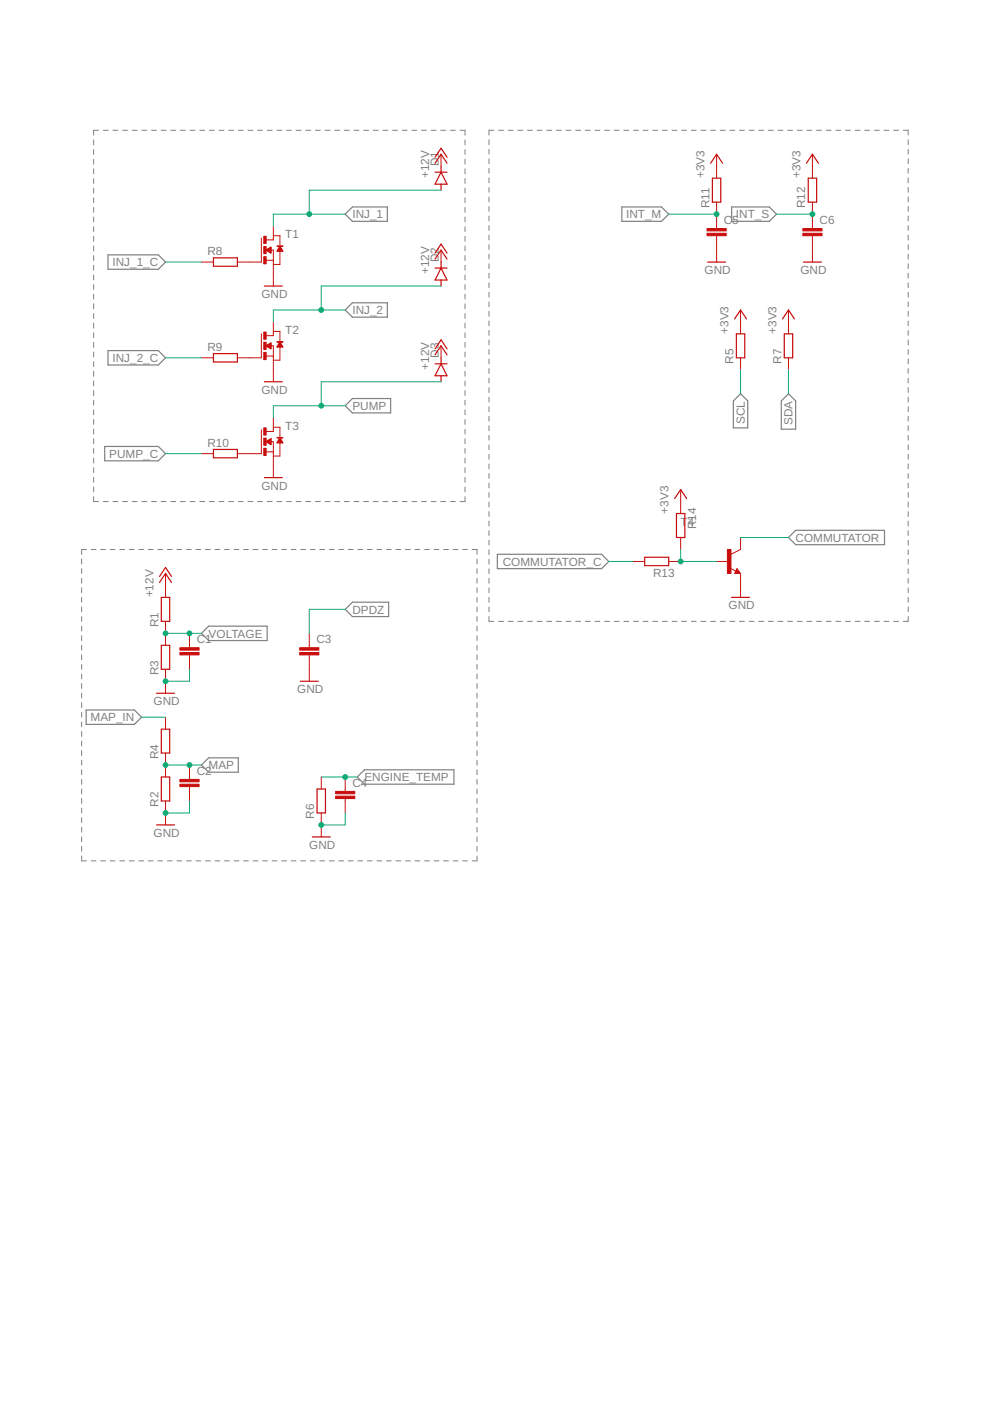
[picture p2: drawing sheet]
<svg xmlns="http://www.w3.org/2000/svg" width="210mm" height="297mm" viewBox="0 0 210 297" stroke-linecap="round" stroke-linejoin="round" font-family="sans-serif">
<g fill="none" stroke="#808080" stroke-width=".21">
<path d="M19.9 29.7v1M19.9 31.7v1M19.9 33.8v1M19.9 35.8v1.1M19.9 37.8v1.1M19.9 39.9v1M20.9 27.6h-1v1.1M21.9 27.6h1M23.9 27.6h1.1M26 27.6h1M28 27.6h1.1M30.1 27.6h1"/>
<path d="M32.1 27.6h1.1M34.2 27.6h1M36.2 27.6h1.1M38.2 27.6h1.1M40.3 27.6h1M42.4 27.6h1M44.4 27.6h1M46.4 27.6h1.1M48.5 27.6h1M50.5 27.6h1.1M52.6 27.6h1M54.6 27.6h1"/>
<path d="M56.7 27.6h1M58.7 27.6h1.1M60.7 27.6h1.1M62.8 27.6h1M64.8 27.6h1.1M66.9 27.6h1M68.9 27.6h1.1M71 27.6h1M73 27.6h1.1M75.1 27.6h1M77.1 27.6h1M79.1 27.6h1.1"/>
<path d="M81.2 27.6h1M83.2 27.6h1.1M85.3 27.6h1M87.3 27.6h1.1M89.4 27.6h1M91.4 27.6h1.1M93.5 27.6h1M95.5 27.6h1M97.5 27.6h1.1v1.1M98.6 29.7v1M98.6 31.7v1M98.6 33.8v1"/>
<path d="M98.6 35.8v1.1M98.6 37.8v1.1M98.6 39.9v1M103.7 29.6v1.1M103.7 31.7v1M103.7 33.7v1M103.7 35.7v1M103.7 37.7v1.1M103.7 39.8v1M104.7 27.6h-1v1M105.7 27.6h1.1M107.8 27.6h1"/>
<path d="M109.8 27.6h1M111.8 27.6h1.1M113.9 27.6h1M115.9 27.6h1.1M118 27.6h1M120 27.6h1.1M122 27.6h1.1M124.1 27.6h1M126.2 27.6h1M128.2 27.6h1M130.2 27.6h1.1M132.3 27.6h1"/>
<path d="M134.3 27.6h1.1M136.4 27.6h1M138.4 27.6h1M140.4 27.6h1.1M142.5 27.6h1M144.5 27.6h1.1M146.6 27.6h1M148.6 27.6h1.1M150.7 27.6h1M152.7 27.6h1.1M154.7 27.6h1.1M156.8 27.6h1"/>
<path d="M158.8 27.6h1.1M160.9 27.6h1M162.9 27.6h1.1M165 27.6h1M167 27.6h1M169 27.6h1.1M171.1 27.6h1M173.1 27.6h1.1M175.2 27.6h1M177.2 27.6h1.1M179.3 27.6h1M181.3 27.6h1.1"/>
<path d="M183.3 27.6h1.1M185.4 27.6h1M187.4 27.6h1.1M189.5 27.6h1M191.5 27.6h1.1v1M192.6 29.6v1.1M192.6 31.7v1M192.6 33.7v1M192.6 35.7v1M192.6 37.7v1.1M192.6 39.8v1M19.9 41.9v1.1"/>
<path d="M19.9 44v1M19.9 46v1.1M19.9 48.1v1M19.9 50.1v1.1M19.9 52.2v1M19.9 54.2v1M19.9 56.2v1.1M19.9 58.3v1M98.6 41.9v1.1M98.6 44v1M98.6 46v1.1M98.6 48.1v1"/>
<path d="M98.6 50.1v1.1M98.6 52.2v1M98.6 54.2v1M98.6 56.2v1.1M98.6 58.3v1M103.7 41.8v1M103.7 43.8v1M103.7 45.8v1M103.7 47.8v1.1M103.7 49.8v1.1M103.7 51.9v1M103.7 53.9v1"/>
<path d="M103.7 55.9v1M103.7 57.9v1.1M103.7 60v1M192.6 41.8v1M192.6 43.8v1M192.6 45.8v1M192.6 47.8v1.1M192.6 49.8v1.1M192.6 51.9v1M192.6 53.9v1M192.6 55.9v1M192.6 57.9v1.1"/>
<path d="M192.6 60v1M19.9 60.3v1.1M19.9 62.4v1M19.9 64.4v1.1M19.9 66.5v1M19.9 68.5v1.1M19.9 70.5v1.1M19.9 72.6v1M19.9 74.6v1.1M19.9 76.7v1M19.9 78.7v1.1M98.6 60.3v1.1"/>
<path d="M98.6 62.4v1M98.6 64.4v1.1M98.6 66.5v1M98.6 68.5v1.1M98.6 70.5v1.1M98.6 72.6v1M98.6 74.6v1.1M98.6 76.7v1M98.6 78.7v1.1M103.7 62v1M103.7 64v1M103.7 66v1.1"/>
<path d="M103.7 68.1v1M103.7 70.1v1M103.7 72.1v1M103.7 74.1v1M103.7 76.1v1.1M103.7 78.1v1.1M192.6 62v1M192.6 64v1M192.6 66v1.1M192.6 68.1v1M192.6 70.1v1M192.6 72.1v1"/>
<path d="M192.6 74.1v1M192.6 76.1v1.1M192.6 78.1v1.1M19.9 80.8v1M19.9 82.8v1.1M19.9 84.9v1M19.9 86.9v1M19.9 88.9v1.1M19.9 91v1M19.9 93v1.1M19.9 95.1v1M19.9 97.1v1.1"/>
<path d="M19.9 99.2v1M98.6 80.8v1M98.6 82.8v1.1M98.6 84.9v1M98.6 86.9v1M98.6 88.9v1.1M98.6 91v1M98.6 93v1.1M98.6 95.1v1M98.6 97.1v1.1M98.6 99.2v1M103.7 80.2v1"/>
<path d="M103.7 82.2v1M103.7 84.2v1M103.7 86.2v1.1M103.7 88.3v1M103.7 90.3v1M103.7 92.3v1M103.7 94.3v1.1M103.7 96.4v1M103.7 98.4v1M192.6 80.2v1M192.6 82.2v1M192.6 84.2v1"/>
<path d="M192.6 86.2v1.1M192.6 88.3v1M192.6 90.3v1M192.6 92.3v1M192.6 94.3v1.1M192.6 96.4v1M192.6 98.4v1M17.3 118.5v1.1M18.3 116.5h-1v1M19.3 116.5h1.1M19.9 101.2v1.1M19.9 103.3v1"/>
<path d="M19.9 105.3v1h1M21.4 116.5h1M21.9 106.3h1M23.4 116.5h1M23.9 106.3h1.1M25.4 116.5h1M26 106.3h1M27.4 116.5h1M28 106.3h1.1M29.4 116.5h1.1M30.1 106.3h1M31.5 116.5h1"/>
<path d="M32.1 106.3h1.1M33.5 116.5h1M34.2 106.3h1M35.5 116.5h1M36.2 106.3h1.1M37.5 116.5h1M38.2 106.3h1.1M39.5 116.5h1.1M40.3 106.3h1M41.6 116.5h1M42.4 106.3h1M43.6 116.5h1"/>
<path d="M44.4 106.3h1M45.6 116.5h1M46.4 106.3h1.1M47.6 116.5h1M48.5 106.3h1M49.6 116.5h1.1M50.5 106.3h1.1M51.6 116.5h1.1M52.6 106.3h1M53.7 116.5h1M54.6 106.3h1M55.7 116.5h1"/>
<path d="M56.7 106.3h1M57.7 116.5h1M58.7 106.3h1.1M59.7 116.5h1M60.7 106.3h1.1M61.7 116.5h1.1M62.8 106.3h1M63.8 116.5h1M64.8 106.3h1.1M65.8 116.5h1M66.9 106.3h1M67.8 116.5h1"/>
<path d="M68.9 106.3h1.1M69.8 116.5h1M71 106.3h1M71.8 116.5h1.1M73 106.3h1.1M73.9 116.5h1M75.1 106.3h1M75.9 116.5h1M77.1 106.3h1M77.9 116.5h1M79.1 106.3h1.1M79.9 116.5h1"/>
<path d="M81.2 106.3h1M81.9 116.5h1.1M83.2 106.3h1.1M83.9 116.5h1.1M85.3 106.3h1M86 116.5h1M87.3 106.3h1.1M88 116.5h1M89.4 106.3h1M90 116.5h1M91.4 106.3h1.1M92 116.5h1"/>
<path d="M93.5 106.3h1M94 116.5h1.1M95.5 106.3h1M96.1 116.5h1M98.1 116.5h1M98.6 101.2v1.1M98.6 103.3v1M98.6 105.3v1h-1.1M100.1 116.5h1v1M101.1 118.5v1.1M103.7 100.4v1M103.7 102.4v1"/>
<path d="M103.7 104.4v1.1M103.7 106.4v1.1M103.7 108.5v1M103.7 110.5v1M103.7 112.5v1M103.7 114.5v1.1M103.7 116.6v1M103.7 118.6v1M192.6 100.4v1M192.6 102.4v1M192.6 104.4v1.1M192.6 106.4v1.1"/>
<path d="M192.6 108.5v1M192.6 110.5v1M192.6 112.5v1M192.6 114.5v1.1M192.6 116.6v1M192.6 118.6v1M17.3 120.6v1M17.3 122.6v1M17.3 124.6v1M17.3 126.7v1M17.3 128.7v1M17.3 130.7v1"/>
<path d="M17.3 132.8v1M17.3 134.8v1M17.3 136.8v1M17.3 138.8v1.1M101.1 120.6v1M101.1 122.6v1M101.1 124.6v1M101.1 126.7v1M101.1 128.7v1M101.1 130.7v1M101.1 132.8v1M101.1 134.8v1"/>
<path d="M101.1 136.8v1M101.1 138.8v1.1M103.7 120.6v1M103.7 122.6v1.1M103.7 124.7v1M103.7 126.7v1M103.7 128.7v1M103.7 130.7v1h1M105.7 131.7h1.1M107.8 131.7h1M109.8 131.7h1M111.8 131.7h1.1"/>
<path d="M113.9 131.7h1M115.9 131.7h1.1M118 131.7h1M120 131.7h1.1M122 131.7h1.1M124.1 131.7h1M126.2 131.7h1M128.2 131.7h1M130.2 131.7h1.1M132.3 131.7h1M134.3 131.7h1.1M136.4 131.7h1"/>
<path d="M138.4 131.7h1M140.4 131.7h1.1M142.5 131.7h1M144.5 131.7h1.1M146.6 131.7h1M148.6 131.7h1.1M150.7 131.7h1M152.7 131.7h1.1M154.7 131.7h1.1M156.8 131.7h1M158.8 131.7h1.1M160.9 131.7h1"/>
<path d="M162.9 131.7h1.1M165 131.7h1M167 131.7h1M169 131.7h1.1M171.1 131.7h1M173.1 131.7h1.1M175.2 131.7h1M177.2 131.7h1.1M179.3 131.7h1M181.3 131.7h1.1M183.3 131.7h1.1M185.4 131.7h1"/>
<path d="M187.4 131.7h1.1M189.5 131.7h1M192.6 120.6v1M192.6 122.6v1.1M192.6 124.7v1M192.6 126.7v1M192.6 128.7v1M192.6 130.7v1h-1.1M17.3 140.9v1M17.3 142.9v1M17.3 144.9v1.1M17.3 147v1"/>
<path d="M17.3 149v1M17.3 151v1.1M17.3 153.1v1M17.3 155.1v1M17.3 157.1v1.1M17.3 159.2v1M101.1 140.9v1M101.1 142.9v1M101.1 144.9v1.1M101.1 147v1M101.1 149v1M101.1 151v1.1"/>
<path d="M101.1 153.1v1M101.1 155.1v1M101.1 157.1v1.1M101.1 159.2v1M17.3 161.2v1M17.3 163.2v1.1M17.3 165.2v1.1M17.3 167.3v1M17.3 169.3v1M17.3 171.3v1.1M17.3 173.4v1M17.3 175.4v1"/>
<path d="M17.3 177.4v1.1M17.3 179.5v1M101.1 161.2v1M101.1 163.2v1.1M101.1 165.2v1.1M101.1 167.3v1M101.1 169.3v1M101.1 171.3v1.1M101.1 173.4v1M101.1 175.4v1M101.1 177.4v1.1M101.1 179.5v1"/>
<path d="M17.3 181.5v1h1M19.3 182.5h1.1M21.4 182.5h1M23.4 182.5h1M25.4 182.5h1M27.4 182.5h1M29.4 182.5h1.1M31.5 182.5h1M33.5 182.5h1M35.5 182.5h1M37.5 182.5h1M39.5 182.5h1.1"/>
<path d="M41.6 182.5h1M43.6 182.5h1M45.6 182.5h1M47.6 182.5h1M49.6 182.5h1.1M51.6 182.5h1.1M53.7 182.5h1M55.7 182.5h1M57.7 182.5h1M59.7 182.5h1M61.7 182.5h1.1M63.8 182.5h1"/>
<path d="M65.8 182.5h1M67.8 182.5h1M69.8 182.5h1M71.8 182.5h1.1M73.9 182.5h1M75.9 182.5h1M77.9 182.5h1M79.9 182.5h1M81.9 182.5h1.1M83.9 182.5h1.1M86 182.5h1M88 182.5h1"/>
<path d="M90 182.5h1M92 182.5h1M94 182.5h1.1M96.1 182.5h1M98.1 182.5h1M101.1 181.5v1h-1"/>
</g>
<g fill="none" stroke="#808080" stroke-width=".25">
<path d="M22.9 54h10.7l1.5 1.6-1.5 1.5h-10.7zM73.2 45.4l1.5-1.5h7.4v3h-7.4zM131.8 43.9h8.5l1.5 1.5-1.5 1.5h-8.5zM155.1 43.9h8l1.5 1.5-1.5 1.5h-8zM22.9 74.3h10.7l1.5 1.6-1.5 1.5h-10.7zM73.2 65.7l1.5-1.5h7.4v3h-7.4zM22.2 94.7h11.4l1.5 1.5-1.5 1.5h-11.4zM73.2 86l1.5-1.5h8.1v3h-8.1zM155.5 85l1.5-1.5 1.5 1.5v5.7h-3zM167.2 83.5l1.5 1.5v6h-3v-6zM105.5 117.5h22.1l1.5 1.5-1.5 1.6h-22.1zM167.2 114l1.5-1.6h18.8v3.1h-18.8z"/>
<path d="M44.2 132.8h12.4v3h-12.4l-1.5-1.5zM74.7 127.7h7.7v3h-7.7l-1.5-1.5zM18.3 150.5h10.2l1.5 1.6-1.5 1.5h-10.2zM42.7 162.2l1.5-1.5h6.3v3h-6.3zM75.7 164.7l1.6-1.5h18.9v3.1h-18.9z"/>
</g>
<g fill="none" stroke="#c90d0c" stroke-width=".25">
<path d="M92.2 36.5h2.6M92.2 34.6l1.3-1.9 1.3 1.9M92.2 33.3l1.3-1.9 1.3 1.9M93.5 36.5l1.3 2.6h-2.6zM93.5 35.2v1.3M93.5 39.1v1.2M150.7 34.6l1.2-1.9 1.3 1.9M151 37.8h1.8v5.1h-1.8zM171 34.6l1.3-1.9 1.2 1.9M171.4 37.8h1.7v5.1h-1.7zM45.3 54.7h5v1.8h-5zM92.2 56.8h2.6"/>
<path d="M92.2 54.9l1.3-1.9 1.3 1.9M92.2 53.7l1.3-1.9 1.3 1.9M93.5 55.6v1.2M93.5 59.4v1.2M93.5 56.8l1.3 2.6h-2.6zM150 55.6h3.8M170.3 55.6h3.9M45.3 75h5v1.8h-5zM56 60.6h3.9M92.2 77.1h2.6M92.2 75.2l1.3-1.9 1.3 1.9M92.2 74l1.3-1.9 1.3 1.9"/>
<path d="M93.5 75.9v1.2M93.5 79.7v1.2M93.5 77.1l1.3 2.6h-2.6zM155.7 67.6l1.3-1.9 1.3 1.9M156.1 70.8h1.8v5.1h-1.8zM165.9 67.6l1.3-1.9 1.2 1.9M166.3 70.8h1.8v5.1h-1.8zM45.3 95.3h5v1.8h-5zM56 80.9h3.9M56 101.3h3.9M136.7 118.2h5.1v1.7h-5.1zM143 105.7l1.3-1.9 1.3 1.9"/>
<path d="M143.4 108.9h1.8v5.1h-1.8zM33.8 123.5l1.3-1.9 1.3 1.9M33.8 122.2l1.3-1.9 1.3 1.9M34.2 126.7h1.8v5h-1.8zM34.2 136.8h1.8v5.1h-1.8zM155.1 126.7h3.8M156.3 121.1l.1 .2h-.4l.3-.5 .5 .7h-.8M33.2 147h3.8M34.2 154.6h1.8v5.1h-1.8zM63.7 144.4h3.8M33.2 174.9h3.8M34.2 164.7h1.8v5.1h-1.8z"/>
<path d="M66.2 177.4h3.8M67.2 167.3h1.8v5.1h-1.8z"/>
</g>
<g fill="none" stroke="#c90d0c" stroke-width=".21">
<path d="M93.5 32.7v2.5M151.9 32.7v5.1M172.3 32.7v5.1M42.7 55.6h2.6M55.4 50.5v5.1h-5.1M56.4 55.2h1.6M56.4 53l1-.6v1.3M56.4 53l1 .7M56.5 53h1.5v7.6M56.5 53.1h.9M56.6 52.9h.8M56.6 53.1h.8"/>
<path d="M56.7 52.9h.7M56.7 53.2h.7M56.8 52.8h.6M56.9 53.3h.5M56.9 52.7h.5M57 53.4h.4M57 52.7h.4M57.1 53.4h.3M57.1 52.6h.3M57.2 53.5h.2M57.2 52.5h.2M57.3 53.6h.1"/>
<path d="M57.3 52.5h.1M57.4 53.6h.1M58 47.9v3h-1.6M58 50h1.4v2.3M58.8 53.2h1.1M58.8 53.1h1.1M58.9 53h.9M58.9 52.9h.9M59 52.9h.7M59 52.8h.7M59.1 52.7h.5M59.1 52.6h.5"/>
<path d="M59.2 52.5h.3M59.3 52.4h.1M59.3 52.3h.1M59.4 53.3v2.8h-1.4M59.4 52.3l.6 1h-1.3zM93.5 53v2.6M151.9 42.9v5.6M151.9 50v5.6M172.3 42.9v5.6M172.3 50v5.6M42.7 75.9h2.6M55.4 70.8v5.1h-5.1"/>
<path d="M56.4 73.3l1-.6v1.3M56.4 75.5h1.6M56.4 73.3l1 .7M56.5 73.3h1.5v7.6M56.5 73.4h.9M56.6 73.3h.8M56.6 73.5h.8M56.7 73.2h.7M56.7 73.5h.7M56.8 73.1h.6M56.9 73.6h.5M56.9 73h.5"/>
<path d="M57 73.7h.4M57 73h.4M57.1 73.7h.3M57.1 72.9h.3M57.2 73.8h.2M57.2 72.8h.2M57.3 73.9h.1M57.3 72.8h.1M57.4 74h.1M58 68.3v2.9h-1.6M58 70.3h1.4v2.3M58.7 73.5h1.2"/>
<path d="M58.8 73.5h1.1M58.8 73.4h1.1M58.9 73.3h.9M59 73.2h.7M59 73.1h.7M59.1 73h.5M59.1 72.9h.5M59.2 72.8h.3M59.3 72.7h.1M59.3 72.6h.1M59.4 73.6v2.8h-1.4M59.4 72.6l.6 1h-1.3z"/>
<path d="M93.5 73.3v2.6M157 65.7v5.1M157 75.9v2.5M167.2 65.7v5.1M167.2 75.9v2.5M42.7 96.2h2.6M55.4 91.1v5.1h-5.1M56.4 93.6h1.6v7.7M56.4 95.8h1.6M56.4 93.6l1 .7M56.5 93.7h.9M56.5 93.6h.9"/>
<path d="M56.6 93.8h.8M56.7 93.5h.7M56.8 93.9h.6M56.8 93.4h.6M56.9 93.9h.5M56.9 93.4h.5M57 94h.4M57 93.3h.4M57.1 94.1h.3M57.1 93.2h.3M57.2 94.1h.2M57.2 93.2h.2"/>
<path d="M57.3 94.2h.1M57.3 93.1h.1M57.4 94.3h.1M57.4 93v1.3M57.4 93l-1 .6M57.4 93h.1M58 88.6v2.9h-1.6M58 90.6h1.4v2.3M58.8 93.8h1.1M58.8 93.7h1.1M58.9 93.6h.9M59 93.5h.7"/>
<path d="M59 93.4h.7M59.1 93.4h.5M59.1 93.3h.5M59.1 93.2h.5M59.2 93.2h.3M59.2 93.1h.3M59.3 93h.1M59.3 92.9h.1M59.4 93.9v2.8h-1.4M59.4 92.9l.6 1h-1.3zM134.2 119h2.5M141.8 119h2.5"/>
<path d="M144.3 103.8v5.1M144.3 114v2.5M151.9 119h2.6M157 114v2.5l-2 1M35.1 121.6v5.1M35.1 131.7v5.1M40.2 134.3v3M40.2 138.9v3M65.6 134.3v3M65.6 138.9v5.5M154.8 120.5l1.2 .6M156.3 120.6l.7 1h-1.3z"/>
<path d="M157 121.6v5.1M35.1 141.9v5.1M35.1 152.1v2.5M35.1 159.7v5M35.1 169.8v5.1M40.2 162.2v3M40.2 166.8v3M68.1 164.7v2.6M68.1 172.4v5M73.2 164.7v3.1M73.2 169.3v3.1"/>
</g>
<g fill="#c90d0c" stroke="#c90d0c" stroke-width=".21">
<path d="M38.1 138.3h4.1v.6h-4.1z"/>
<path d="M38.1 137.3h4.1v.5h-4.1z"/>
<path d="M38.1 166.3h4.1v.5h-4.1z"/>
<path d="M38.1 165.2h4.1v.6h-4.1z"/>
<path d="M63.5 138.3h4.1v.6h-4.1z"/>
<path d="M63.5 137.3h4.1v.5h-4.1z"/>
<path d="M71.2 168.8h4v.5h-4z"/>
<path d="M71.2 167.8h4v.5h-4z"/>
<path d="M55.9 50.1h.5v1.5h-.5z"/>
<path d="M55.9 52.3h.5v1.5h-.5z"/>
<path d="M55.9 54.4h.5v1.5h-.5z"/>
<path d="M58.7 52.1h1.3v.2h-1.3z"/>
<path d="M55.9 70.4h.5v1.5h-.5z"/>
<path d="M55.9 72.6h.5v1.5h-.5z"/>
<path d="M55.9 74.7h.5v1.5h-.5z"/>
<path d="M58.7 72.4h1.3v.2h-1.3z"/>
<path d="M55.9 90.7h.5v1.5h-.5z"/>
<path d="M55.9 92.9h.5v1.5h-.5z"/>
<path d="M55.9 95h.5v1.6h-.5z"/>
<path d="M58.7 92.8h1.3v.1h-1.3z"/>
<path d="M149.9 49.5h4.1v.5h-4.1z"/>
<path d="M149.9 48.5h4.1v.5h-4.1z"/>
<path d="M170.2 49.5h4.1v.5h-4.1z"/>
<path d="M170.2 48.5h4.1v.5h-4.1z"/>
<path d="M154.2 116.5h.8v5.1h-.8z"/>
</g>
<g fill="none" stroke="#0dab76" stroke-width=".21">
<path d="M35.1 55.6h7.6M73.2 45.4h-15.2v2.5M93.5 40.3h-27.9v5.1M141.8 45.4h10.1M164.6 45.4h7.7M35.1 75.9h7.6M73.2 65.7h-15.2v2.6M93.5 60.6h-25.4v5.1M157 78.4v5.1M167.2 78.4v5.1M35.1 96.2h7.6M73.2 86h-15.2v2.6"/>
<path d="M93.5 80.9h-25.4v5.1M129.1 119h5.1M144.3 116.5v2.5h7.6M157 114h10.2M35.1 134.3h7.6M73.2 129.2h-7.6v5.1M30 152.1h5.1M40.2 141.9v2.5h-5.1M35.1 162.2h7.6M40.2 169.8v2.6h-5.1M68.1 164.7h7.6M73.2 172.4v2.5h-5.1"/>
</g>
<g fill="#0dab76" stroke="#0dab76" stroke-width=".21">
<circle cx="35.1" cy="144.4" r=".51"/>
<circle cx="35.1" cy="172.4" r=".51"/>
<circle cx="68.1" cy="174.9" r=".51"/>
<circle cx="35.1" cy="162.2" r=".51"/>
<circle cx="40.2" cy="162.2" r=".51"/>
<circle cx="35.1" cy="134.3" r=".51"/>
<circle cx="40.2" cy="134.3" r=".51"/>
<circle cx="151.9" cy="45.4" r=".51"/>
<circle cx="172.3" cy="45.4" r=".51"/>
<circle cx="73.2" cy="164.7" r=".51"/>
<circle cx="65.6" cy="45.4" r=".51"/>
<circle cx="68.1" cy="65.7" r=".51"/>
<circle cx="68.1" cy="86" r=".51"/>
<circle cx="144.3" cy="119" r=".51"/>
</g>
<g font-size="2.5" fill="#808080">
<text x="93" y="35.2" transform="rotate(-90 93 35.2)">D1</text>
<text x="91" y="37.8" transform="rotate(-90 91 37.8)">+12V</text>
<text x="149.4" y="37.8" transform="rotate(-90 149.4 37.8)">+3V3</text>
<text x="169.7" y="37.8" transform="rotate(-90 169.7 37.8)">+3V3</text>
<text x="74.7" y="46.3">INJ_1</text>
<text x="132.7" y="46.3">INT_M</text>
<text x="150.4" y="44.1" transform="rotate(-90 150.4 44.1)">R11</text>
<text x="153.4" y="47.6">C5</text>
<text x="156" y="46.3">INT_S</text>
<text x="170.7" y="44.1" transform="rotate(-90 170.7 44.1)">R12</text>
<text x="173.8" y="47.6">C6</text>
<text x="60.5" y="50.5">T1</text>
<text x="23.9" y="56.4">INJ_1_C</text>
<text x="44" y="54.1">R8</text>
<text x="91" y="58.1" transform="rotate(-90 91 58.1)">+12V</text>
<text x="93" y="55.6" transform="rotate(-90 93 55.6)">D2</text>
<text x="149.4" y="58.1">GND</text>
<text x="169.7" y="58.1">GND</text>
<text x="55.4" y="63.2">GND</text>
<text x="60.5" y="70.8">T2</text>
<text x="74.7" y="66.6">INJ_2</text>
<text x="154.5" y="70.8" transform="rotate(-90 154.5 70.8)">+3V3</text>
<text x="164.6" y="70.8" transform="rotate(-90 164.6 70.8)">+3V3</text>
<text x="23.9" y="76.8">INJ_2_C</text>
<text x="44" y="74.4">R9</text>
<text x="93" y="75.9" transform="rotate(-90 93 75.9)">D3</text>
<text x="155.5" y="77.1" transform="rotate(-90 155.5 77.1)">R5</text>
<text x="165.7" y="77.1" transform="rotate(-90 165.7 77.1)">R7</text>
<text x="55.4" y="83.5">GND</text>
<text x="91" y="78.4" transform="rotate(-90 91 78.4)">+12V</text>
<text x="74.7" y="86.9">PUMP</text>
<text x="157.9" y="89.9" transform="rotate(-90 157.9 89.9)">SCL</text>
<text x="44" y="94.7">R10</text>
<text x="60.5" y="91.1">T3</text>
<text x="168.1" y="90.2" transform="rotate(-90 168.1 90.2)">SDA</text>
<text x="23.2" y="97.1">PUMP_C</text>
<text x="55.4" y="103.8">GND</text>
<text x="141.8" y="108.9" transform="rotate(-90 141.8 108.9)">+3V3</text>
<text x="144.3" y="111.4">T</text>
<text x="145.8" y="111.4">4</text>
<text x="147.6" y="112.2" transform="rotate(-90 147.6 112.2)">R14</text>
<text x="106.6" y="119.9">COMMUTATOR_C</text>
<text x="168.7" y="114.8">COMMUTATOR</text>
<text x="138.5" y="122.3">R13</text>
<text x="32.6" y="126.7" transform="rotate(-90 32.6 126.7)">+12V</text>
<text x="74.7" y="130.1">DPDZ</text>
<text x="154.5" y="129.2">GND</text>
<text x="33.6" y="133" transform="rotate(-90 33.6 133)">R1</text>
<text x="41.7" y="136.4">C1</text>
<text x="44.2" y="135.2">VOLTAGE</text>
<text x="67.1" y="136.4">C3</text>
<text x="33.6" y="143.2" transform="rotate(-90 33.6 143.2)">R3</text>
<text x="32.6" y="149.5">GND</text>
<text x="63" y="147">GND</text>
<text x="19.2" y="152.9">MAP_IN</text>
<text x="33.6" y="160.9" transform="rotate(-90 33.6 160.9)">R4</text>
<text x="41.7" y="164.4">C2</text>
<text x="44.2" y="163.1">MAP</text>
<text x="74.7" y="166.9">C4</text>
<text x="77.3" y="165.6">ENGINE_TEMP</text>
<text x="33.6" y="171.1" transform="rotate(-90 33.6 171.1)">R2</text>
<text x="66.6" y="173.6" transform="rotate(-90 66.6 173.6)">R6</text>
<text x="32.6" y="177.4">GND</text>
<text x="65.6" y="180">GND</text>
</g>
</svg>
